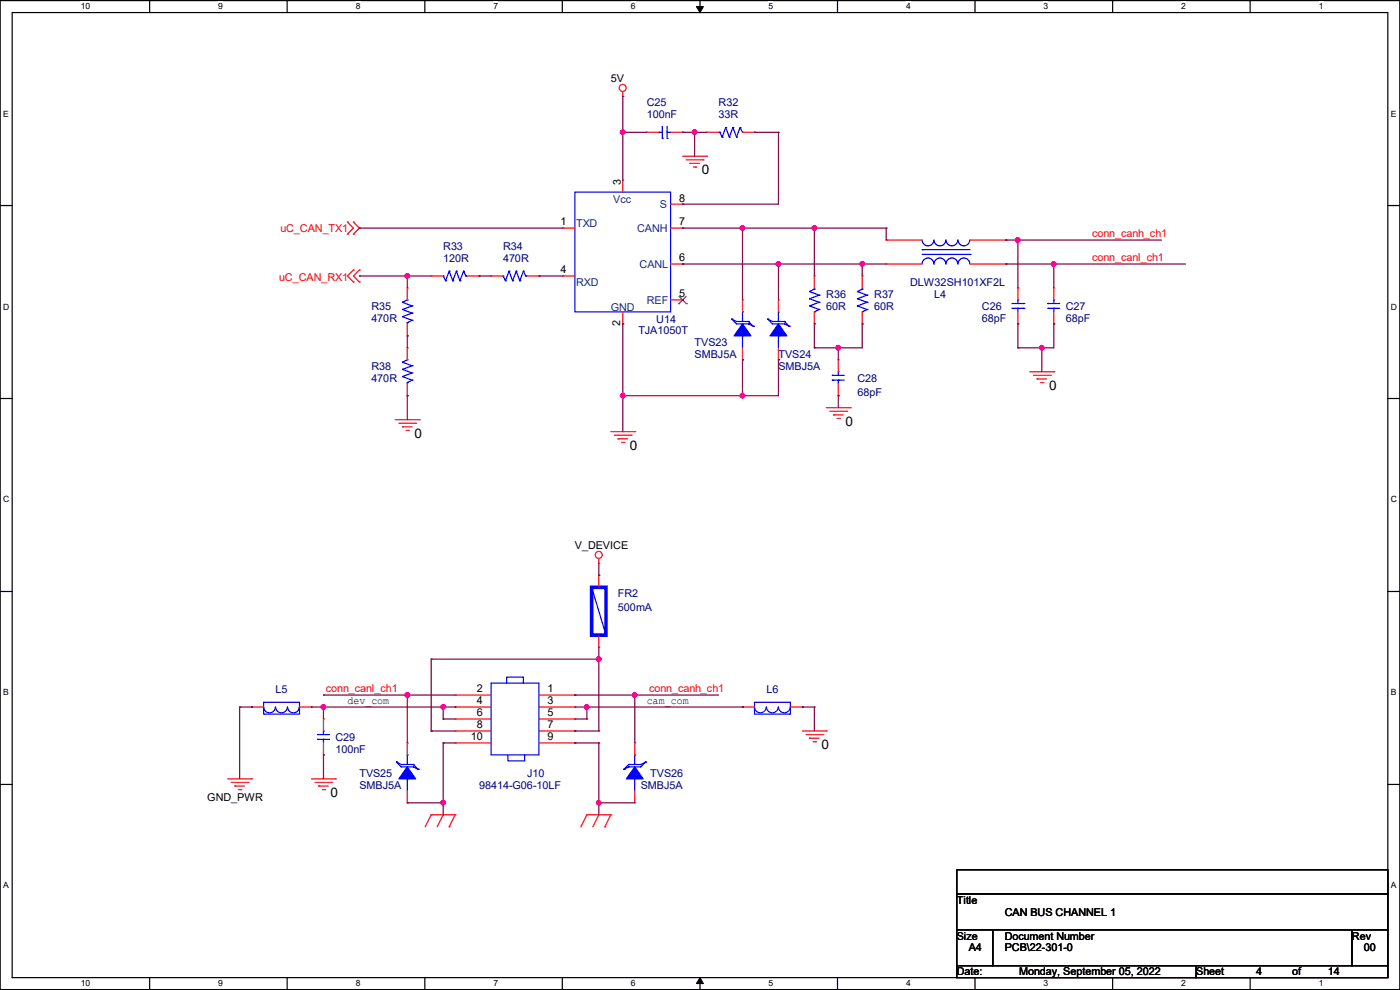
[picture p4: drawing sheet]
<svg xmlns="http://www.w3.org/2000/svg" width="297mm" height="210mm" viewBox="0 0 297 210" stroke-linecap="round" stroke-linejoin="round" font-family="sans-serif">
<path d="M0 .1h297v209.8h-297zM2.6 2.7h291.8v204.7h-291.8z" fill="none" stroke="#000" stroke-width=".25"/>
<g fill="#fff">
<path d="M17.1 .4h2v2h-2z"/>
<path d="M17.1 207.6h2v2h-2z"/>
</g>
<path d="M31.7 .1v2.6M31.7 207.4v2.5" fill="none" stroke="#000" stroke-width=".25"/>
<g fill="#fff">
<path d="M46.3 .4h1v2h-1z"/>
<path d="M46.3 207.6h1v2h-1z"/>
</g>
<path d="M60.9 .1v2.6M60.9 207.4v2.5" fill="none" stroke="#000" stroke-width=".25"/>
<g fill="#fff">
<path d="M75.5 .4h1v2h-1z"/>
<path d="M75.5 207.6h1v2h-1z"/>
</g>
<path d="M90.1 .1v2.6M90.1 207.4v2.5" fill="none" stroke="#000" stroke-width=".25"/>
<g fill="#fff">
<path d="M104.7 .4h1v2h-1z"/>
<path d="M104.7 207.6h1v2h-1z"/>
</g>
<path d="M119.3 .1v2.6M119.3 207.4v2.5" fill="none" stroke="#000" stroke-width=".25"/>
<g fill="#fff">
<path d="M133.9 .4h.9v2h-.9z"/>
<path d="M133.9 207.6h.9v2h-.9z"/>
</g>
<path d="M148.5 .1v2.6M148.5 207.4v2.5" fill="none" stroke="#000" stroke-width=".25"/>
<path d="M147.7 1.4h1.5l-.7 1.3zM148.5 207.4l.7 1.3h-1.5z" fill="#000" stroke="#000" stroke-width=".21"/>
<g fill="#fff">
<path d="M163.1 .4h.9v2h-.9z"/>
<path d="M163.1 207.6h.9v2h-.9z"/>
</g>
<path d="M177.7 .1v2.6M177.7 207.4v2.5" fill="none" stroke="#000" stroke-width=".25"/>
<g fill="#fff">
<path d="M192.2 .4h1v2h-1z"/>
<path d="M192.2 207.6h1v2h-1z"/>
</g>
<path d="M206.8 .1v2.6M206.8 207.4v2.5" fill="none" stroke="#000" stroke-width=".25"/>
<g fill="#fff">
<path d="M221.4 .4h1v2h-1z"/>
<path d="M221.4 207.6h1v2h-1z"/>
</g>
<path d="M236.1 .1v2.6M236.1 207.4v2.5" fill="none" stroke="#000" stroke-width=".25"/>
<g fill="#fff">
<path d="M250.6 .4h1v2h-1z"/>
<path d="M250.6 207.6h1v2h-1z"/>
</g>
<path d="M265.2 .1v2.6M265.2 207.4v2.5" fill="none" stroke="#000" stroke-width=".25"/>
<g fill="#fff">
<path d="M279.8 .4h1v2h-1z"/>
<path d="M279.8 207.6h1v2h-1z"/>
<path d="M.7 23.1h1.2v2h-1.2z"/>
<path d="M295.1 23.1h1.1v2h-1.1z"/>
<path d="M.7 64.1h1.2v1.9h-1.2z"/>
<path d="M295.1 64.1h1.2v1.9h-1.2z"/>
</g>
<path d="M0 43.6h2.6M294.4 43.6h2.6" fill="none" stroke="#000" stroke-width=".25"/>
<g fill="#fff">
<path d="M.7 105h1.2v2h-1.2z"/>
<path d="M295.1 105h1.2v2h-1.2z"/>
</g>
<path d="M0 84.5h2.6M294.4 84.5h2.6" fill="none" stroke="#000" stroke-width=".25"/>
<g fill="#fff">
<path d="M.7 145.9h1.2v2h-1.2z"/>
<path d="M295.1 145.9h1.1v2h-1.1z"/>
</g>
<path d="M0 125.5h2.6M294.4 125.5h2.6" fill="none" stroke="#000" stroke-width=".25"/>
<g fill="#fff">
<path d="M.7 186.9h1.2v1.9h-1.2z"/>
<path d="M295.1 186.9h1.1v1.9h-1.1z"/>
</g>
<path d="M0 166.4h2.6M294.4 166.4h2.6M203 184.5h91.4v5.1h-91.4zM203 189.6h91.4v7.6h-91.4zM203 197.2h7.6v7.7h-7.6zM210.6 197.2h76.2v7.7h-76.2zM286.8 197.2h7.6v7.7h-7.6zM203 204.9h50.8v2.5h-50.8zM253.8 204.9h40.6v2.5h-40.6z" fill="none" stroke="#000" stroke-width=".25"/>
<g fill="none" stroke="#f00" stroke-width=".25">
<path d="M132.1 19.4v1M132.1 20.4h.1M132.1 38.2h.1M132.1 38.2v2.6M137.2 28.1h.1M137.2 28.1h2.5M142.3 28.1h2.5M144.8 28.1h.1M144.8 33.1h5.1M145.6 33.9h3.5M146.3 34.7h.1M146.3 34.7h2.1"/>
<path d="M147.1 35.4h.5M147.6 35.4h.1M149.1 33.9h.1M149.9 33.1h.1M149.9 28.1h.1M149.9 28.1h2.5M157.5 28.1h2.6M160.1 28.1h.1M73.7 49.7h.1M73.7 47.1h.1M73.7 47.1l1.3 1.3-1.3 1.3M75 47.1h.1"/>
<path d="M75 49.7h.1M75 57.3h.1M75 59.8h.1M75 47.1l1.2 1.3-1.2 1.3M75 57.3l-1.3 1.2 1.3 1.3M76.2 57.3h.1M76.2 59.8h.1M76.2 57.3l-1.2 1.2 1.2 1.3M91.5 58.5h.1M91.5 58.5h2.5M99.1 58.5h2.5M101.6 58.5h.1"/>
<path d="M104.2 58.5h.1M104.2 58.5h2.5M111.8 58.5h2.5M114.3 58.5h.1M119.4 48.4h.1M119.4 58.5h.1M119.4 48.4h2.6M119.4 58.5h2.6M142.3 56h2.5M142.3 48.4h2.5M142.3 43.3h2.5M144.8 43.3h.1"/>
<path d="M144.8 48.4h.1M144.8 56h.1M172.8 58.5h.1M172.8 58.5v2.6M182.9 58.5h.1M182.9 58.5v2.6M188 50.9h.1M188 56h.1M188 50.9h7.6M188 56h7.6M205.8 50.9h7.6M205.8 56h7.6"/>
<path d="M213.4 50.9h.1M213.4 56h.1M86.4 61.1h.1M86.4 71.2h.1M86.4 73.8h.1M86.4 61.1v2.5M86.4 68.7v2.5M86.4 73.8v2.5M132.1 68.7h.1M132.1 66.2v2.5M142.3 63.6h2.5M144.8 63.6h.1"/>
<path d="M157.5 63.6h.1M157.5 76.3h.1M157.5 63.6v2.6M157.5 73.8v2.5M165.1 63.6h.1M165.1 76.3h.1M165.1 63.6v2.6M165.1 73.8v2.5M172.8 68.7h.1M172.8 66.2v2.5M177.8 76.3h.1M177.8 76.3v2.6"/>
<path d="M182.9 68.7h.1M182.9 66.2v2.5M215.9 68.7h.1M215.9 61.1h.1M215.9 61.1v2.5M215.9 66.2v2.5M218.5 78.9h5.1M219.2 79.6h3.6M222.8 79.6h.1M223.6 78.9h.1M223.6 68.7h.1M223.6 61.1h.1"/>
<path d="M223.6 61.1v2.5M223.6 66.2v2.5M83.9 89h5M84.6 89.8h3.6M85.4 90.6h.1M85.4 90.6h2M86.1 91.3h.6M86.4 83.9h.1M86.4 81.4v2.5M86.7 91.3h.1M88.2 89.8h.1M88.9 89h.1"/>
<path d="M129.6 91.6h5.1M130.3 92.3h3.6M131.1 93.1h.1M131.1 93.1h2M131.9 93.9h.5M132.4 93.9h.1M133.9 92.3h.1M134.7 91.6h.1M175.3 86.5h5.1M176.1 87.2h3.5M176.8 88h.1M176.8 88h2.1"/>
<path d="M177.6 88.8h.5M177.8 83.9h.1M177.8 81.4v2.5M178.1 88.8h.1M179.6 87.2h.1M180.4 86.5h.1M220 80.4h.1M220 80.4h2M220.8 81.2h.5M221.3 81.2h.1M127 119.5h.1M127 118.5v1"/>
<path d="M127 137.3h.1M127 122h.1M127 122v2.6M127 134.7v2.6M53.4 150h.1M53.4 150h2.5M63.5 150h2.6M66.1 150h.1M68.6 152.5h.1M68.6 152.5v2.6M68.6 157.6v2.5M86.4 157.6h.1"/>
<path d="M86.4 157.6v2.5M96.6 147.4h.1M96.6 150h.1M96.6 152.5h.1M96.6 155.1h.1M96.6 157.6h.1M96.6 155.1h7.6M96.6 150h7.6M96.6 147.4h7.6M96.6 152.5h7.6M96.6 157.6h7.6M114.3 155.1h7.7"/>
<path d="M114.3 150h7.7M114.3 147.4h7.7M114.3 152.5h7.7M114.3 157.6h7.7M122 147.4h.1M122 150h.1M122 152.5h.1M122 155.1h.1M122 157.6h.1M134.7 157.6h.1M134.7 157.6v2.5M157.5 150h.1"/>
<path d="M157.5 150h2.6M167.7 150h2.5M170.2 150h.1M170.2 155.1h5.1M171 155.8h3.5M171.7 156.6h.1M171.7 156.6h2.1M172.5 157.4h.5M173 157.4h.1M174.5 155.8h.1M175.3 155.1h.1M48.3 165.2h5.1"/>
<path d="M49.1 166h3.5M49.8 166.8h.1M49.8 166.8h2.1M50.6 167.5h.5M51.1 167.5h.1M52.6 166h.1M53.4 165.2h.1M66.1 165.2h5.1M66.8 166h3.6M67.6 166.8h.1M67.6 166.8h2M68.4 167.5h.5"/>
<path d="M68.6 160.1h.1M68.9 167.5h.1M70.4 166h.1M71.2 165.2h.1M86.4 170.3h.1M86.4 167.8v2.5M91.5 172.8h.1M91.5 172.8l-1.3 2.6M91.5 172.8h5.1M94 172.8h.1M94 172.8l-1.2 2.6M95.3 175.4h.1"/>
<path d="M96.6 172.8h.1M96.6 172.8l-1.3 2.6M124.5 172.8h.1M124.5 172.8h5.1M124.5 172.8l-1.3 2.6M127 172.8h.1M127 172.8l-1.2 2.6M128.3 175.4h.1M129.6 172.8h.1M129.6 172.8l-1.3 2.6M134.7 170.3h.1M134.7 167.8v2.5"/>
<circle cx="132.1" cy="18.6" r=".74"/>
<circle cx="127" cy="117.7" r=".74"/>
</g>
<g fill="none" stroke="#00f" stroke-width=".25">
<path d="M139.7 28.1h.1M139.7 28.1h.8M140.5 29.3h.1M140.5 26.8v2.5M141.5 29.3h.1M141.5 28.1h.1M141.5 26.8v2.5M141.5 28.1h.8M152.4 28.1h.3M152.7 28.1h.1M152.7 28.1l.5 1M153.2 29.1h.1"/>
<path d="M154 27.1h.1M154 27.1l-.8 2M154 27.1l.7 2M154.7 29.1h.1M155.5 27.1h.1M155.5 27.1l-.8 2M155.5 27.1l.8 2M156.3 29.1h.1M157 27.1h.1M157 27.1l-.7 2M157 27.1l.5 1M157.5 28.1h.1"/>
<path d="M94 58.5h.1M94 58.5l.5 1.1M94.5 59.6h.1M95.3 57.5h.1M95.3 57.5l.8 2.1M95.3 57.5l-.8 2.1M96.1 59.6h.1M96.8 57.5h.1M96.8 57.5l.8 2.1M96.8 57.5l-.7 2.1M97.6 59.6h.1M98.3 57.5h.1"/>
<path d="M98.3 57.5l.5 1M98.3 57.5l-.7 2.1M98.8 58.5h.1M98.8 58.5h.3M106.7 58.5h.1M106.7 58.5l.5 1.1M107.2 59.6h.1M108 57.5h.1M108 57.5l.8 2.1M108 57.5l-.8 2.1M108.8 59.6h.1M109.5 57.5h.1"/>
<path d="M109.5 57.5l.8 2.1M109.5 57.5l-.7 2.1M110.3 59.6h.1M111 57.5h.1M111 57.5l.5 1M111 57.5l-.7 2.1M111.5 58.5h.1M111.5 58.5h.3M122 40.8h20.3v25.4h-20.3zM195.6 53h.1M195.6 50.9a1.25 1.25 0 0 0 1.3 1.3 1.25 1.25 0 0 0 1.2-1.3M195.6 54h10.2"/>
<path d="M195.6 53h10.2M198.1 56a1.25 1.25 0 0 0-1.2-1.3 1.25 1.25 0 0 0-1.3 1.3M198.2 50.9a1.25 1.25 0 0 0 1.2 1.3 1.25 1.25 0 0 0 1.3-1.3M200.7 56a1.25 1.25 0 0 0-1.3-1.3 1.25 1.25 0 0 0-1.2 1.3M200.7 50.9a1.25 1.25 0 0 0 1.3 1.3 1.25 1.25 0 0 0 1.2-1.3M203.2 56a1.25 1.25 0 0 0-1.2-1.3 1.25 1.25 0 0 0-1.3 1.3M203.2 50.9a1.25 1.25 0 0 0 1.3 1.3 1.25 1.25 0 0 0 1.2-1.3M205.7 56a1.25 1.25 0 0 0-1.2-1.3 1.25 1.25 0 0 0-1.3 1.3M205.8 54h.1M85.4 67.2h.1M85.4 65.7h.1M85.4 64.1h.1"/>
<path d="M85.4 79.9h.1M85.4 78.4h.1M85.4 76.8h.1M85.4 67.2l2 .7M85.4 65.7l2 .7M85.4 64.1l2 .8M85.4 79.9l2 .7M85.4 78.4l2 .7M85.4 76.8l2 .8M86.4 63.6h.1M86.4 68.5h.1M86.4 76.3h.1"/>
<path d="M86.4 68.5v.2M86.4 63.6l-1 .5M86.4 76.3l-1 .5M87.4 67.9h.1M87.4 66.4h.1M87.4 64.9h.1M87.4 79.1h.1M87.4 77.6h.1M87.4 67.9l-1 .6M87.4 66.4l-2 .8M87.4 64.9l-2 .8M87.4 79.1l-2 .8"/>
<path d="M87.4 77.6l-2 .8M155.2 67.7h.1M155.2 67.7l1.1 1h2.5M155.2 67.7l1.1 .5h2.5M157.5 66.2h.1M157.5 71.2h.1M157.5 66.2v2M157.5 71.2v2.6M158.8 68.7h.1M158.8 68.2h.1M158.8 68.2l1 1M158.8 68.7l1 .5"/>
<path d="M159.8 69.2h.1M162.9 67.7h.1M162.9 67.7l1 1h2.5M162.9 67.7l1 .5h2.5M165.1 66.2h.1M165.1 71.2h.1M165.1 66.2v2M165.1 71.2v2.6M166.4 68.7h.1M166.4 68.2h.1M166.4 68.2l1 1M166.4 68.7l1 .5"/>
<path d="M167.4 69.2h.1M171.7 61.8h.1M171.7 63.4h.1M171.7 64.9h.1M171.7 61.8l2.1 .8M171.7 63.4l2.1 .7M171.7 64.9l2.1 .8M172.8 66.2h.1M172.8 61.3h.1M172.8 61.3l-1.1 .5M172.8 61.1v.2M173.8 62.6h.1"/>
<path d="M173.8 64.1h.1M173.8 65.7h.1M173.8 62.6l-2.1 .8M173.8 64.1l-2.1 .8M173.8 65.7l-1 .5M176.6 79.6h.1M176.6 79.6h2.5M177.8 78.9h.1M177.8 78.9v.7M181.9 61.8h.1M181.9 63.4h.1M181.9 64.9h.1"/>
<path d="M181.9 61.8l2 .8M181.9 63.4l2 .7M181.9 64.9l2 .8M182.9 66.2h.1M182.9 61.3h.1M182.9 61.3l-1 .5M182.9 61.1v.2M183.9 62.6h.1M183.9 64.1h.1M183.9 65.7h.1M183.9 62.6l-2 .8M183.9 64.1l-2 .8"/>
<path d="M183.9 65.7l-1 .5M214.7 65.4h2.5M214.7 64.4h2.5M215.9 63.6h.1M215.9 65.4h.1M215.9 63.6v.8M215.9 65.4v.8M217.2 65.4h.1M217.2 64.4h.1M222.3 65.4h.1M222.3 64.4h.1M222.3 65.4h2.5"/>
<path d="M222.3 64.4h2.5M223.6 63.6h.1M223.6 65.4h.1M223.6 63.6v.8M223.6 65.4v.8M86.4 81.2h.1M86.4 81.2v.2M87.4 80.6h.1M87.4 80.6l-1 .6M176.6 80.6h.1M176.6 80.6h2.5M177.8 80.6h.1"/>
<path d="M177.8 80.6v.8M125.5 124.6h.1M125.5 124.6l3.1 10.1M55.9 149h7.6v2.5h-7.6zM55.9 150a1.25 1.25 0 0 0 1.3 1.2 1.25 1.25 0 0 0 1.2-1.2M58.5 150a1.25 1.25 0 0 0 1.2 1.2 1.25 1.25 0 0 0 1.3-1.2M61 150a1.25 1.25 0 0 0 1.3 1.2 1.25 1.25 0 0 0 1.2-1.2M67.4 156.8h.1M67.4 155.8h.1M67.4 156.8h2.5M67.4 155.8h2.5M68.6 155.1h.1"/>
<path d="M68.6 156.8h.1M68.6 155.1v.7M68.6 156.8v.8M104.2 144.9h10.1v15.2h-10.1zM107.5 144.9v-1.3h3.5v1.3M160.1 149h7.6v2.5h-7.6zM160.1 150a1.25 1.25 0 0 0 1.2 1.2 1.25 1.25 0 0 0 1.3-1.2M162.6 150a1.25 1.25 0 0 0 1.3 1.2 1.25 1.25 0 0 0 1.2-1.2M165.1 150a1.25 1.25 0 0 0 1.3 1.2 1.25 1.25 0 0 0 1.2-1.2M84.1 161.7h.1M84.1 161.7l1 1h2.6M84.1 161.7l1 .5h2.6"/>
<path d="M86.4 160.1h.1M86.4 165.2h.1M86.4 160.1v2.1M86.4 165.2v2.6M87.7 162.7h.1M87.7 162.2h.1M87.7 162.2l1 1M87.7 162.7l1 .5M88.7 163.2h.1M107.7 160.1v1.3h3.6v-1.3M132.4 163.2h.1M133.4 162.7h.1"/>
<path d="M133.4 162.2h.1M133.4 162.2l-1 1M133.4 162.7l-1 .5M134.7 160.1h.1M134.7 165.2h.1M134.7 160.1v2.1M134.7 165.2v2.6M136.9 161.7h.1M136.9 161.7l-1 1h-2.5M136.9 161.7l-1 .5h-2.5"/>
</g>
<g fill="#00f" stroke="#00f" stroke-width=".25">
<path d="M86.4 162.7l1.8 2.5h-3.6z" fill-rule="evenodd"/>
<path d="M157.5 68.7l1.8 2.5h-3.6z" fill-rule="evenodd"/>
<path d="M134.7 162.7l1.7 2.5h-3.5z" fill-rule="evenodd"/>
<path d="M165.1 68.7l1.8 2.5h-3.5z" fill-rule="evenodd"/>
</g>
<path d="M144 64.4h.1M144.1 62.9l1.5 1.5M145.6 62.9l-1.6 1.5M145.6 64.4h.1" fill="none" stroke="#804000" stroke-width=".21"/>
<path d="M125.5 124.6h3.1v10.1h-3.1z" fill="none" stroke="#00f" stroke-width=".76"/>
<g fill="none" stroke="#800040" stroke-width=".25">
<path d="M132.1 20.4h.1M132.1 28.1h.1M132.1 20.4v17.8M132.1 28.1h5.1M144.8 28.1h.1M144.8 28.1h5.1M147.4 28.1h.1M147.4 28.1v5M160.1 28.1h.1M160.1 28.1h5M165.1 28.1h.1M165.1 28.1v15.2h-20.3"/>
<path d="M76.2 48.4h.1M76.2 58.5h.1M76.2 48.4h43.2M76.2 58.5h15.3M86.4 58.5h.1M86.4 58.5v2.6M101.6 58.5h.1M101.6 58.5h2.6M114.3 58.5h.1M114.3 58.5h5.1M144.8 43.3h.1M144.8 48.4h.1"/>
<path d="M144.8 56h.1M144.8 48.4h43.2M144.8 56h43.2M157.5 48.4h.1M157.5 48.4v15.2M165.1 56h.1M165.1 56v7.6M172.8 48.4h.1M172.8 48.4v10.1M182.9 56h.1M182.9 56v2.5M188 48.4h.1"/>
<path d="M188 48.4v2.5M213.4 50.9h.1M213.4 56h.1M213.4 50.9h33M213.4 56h38.1M215.9 50.9h.1M215.9 50.9v10.2M223.6 56h.1M223.6 56v5.1M86.4 71.2h.1M86.4 71.2v2.6M132.1 68.7h.1"/>
<path d="M132.1 68.7v22.9M157.5 76.3h.1M157.5 76.3v7.6M165.1 76.3h.1M165.1 76.3v7.6h-33M172.8 68.7h.1M172.8 73.8h.1M172.8 68.7v5.1M177.8 73.8h.1M177.8 73.8v2.5M182.9 68.7h.1M182.9 68.7v5.1h-10.1"/>
<path d="M215.9 68.7h.1M215.9 73.8h.1M215.9 68.7v5.1M221 73.8h.1M221 73.8v5.1M223.6 68.7h.1M223.6 68.7v5.1h-7.7M86.4 83.9h.1M86.4 83.9v5.1M132.1 83.9h.1M157.5 83.9h.1M177.8 83.9h.1"/>
<path d="M177.8 83.9v2.6M127 119.5v2.5M91.5 139.8h.1M91.5 139.8v15.3M91.5 139.8h35.5M127 122h.1M127 139.8h.1M127 137.3v17.8M50.8 150h.1M50.8 150h2.6M50.8 150v15.2M53.4 150h.1"/>
<path d="M66.1 150h30.5M68.6 147.4h.1M68.6 150h.1M68.6 147.4h28M68.6 150v2.5M86.4 147.4h.1M86.4 147.4v10.2M91.5 155.1h.1M91.5 155.1h5.1M94 150h.1M94 157.6h.1M94 152.5h.1"/>
<path d="M94 157.6h2.6M94 150v2.5M94 157.6v15.2M94 152.5h2.6M96.6 150h.1M122 147.4h.1M122 155.1h.1M122 157.6h.1M122 147.4h30.4M122 150h35.5M122 155.1h5M122 157.6h5"/>
<path d="M122 152.5h2.5M124.5 150h.1M124.5 152.5h.1M124.5 150v2.5M127 155.1h.1M127 157.6h.1M127 157.6v15.2M134.7 147.4h.1M134.7 147.4v10.2M157.5 150h.1M170.2 150h.1M170.2 150h2.6"/>
<path d="M172.8 150h.1M172.8 150v5.1M68.6 160.1h.1M68.6 160.1v5.1M86.4 170.3h.1M86.4 170.3h7.6M94 170.3h.1M127 170.3h.1M127 170.3h7.7"/>
</g>
<g fill="#f0f" stroke="#f0f" stroke-width=".25">
<circle cx="132.1" cy="28" r=".49"/>
<circle cx="147.3" cy="28" r=".49"/>
<circle cx="157.5" cy="48.4" r=".49"/>
<circle cx="172.7" cy="48.4" r=".49"/>
<circle cx="215.9" cy="50.9" r=".49"/>
<circle cx="165.1" cy="56" r=".49"/>
<circle cx="182.9" cy="56" r=".49"/>
<circle cx="223.5" cy="56" r=".49"/>
<circle cx="86.4" cy="58.5" r=".49"/>
<circle cx="177.8" cy="73.8" r=".49"/>
<circle cx="221" cy="73.8" r=".49"/>
<circle cx="157.5" cy="83.9" r=".49"/>
<circle cx="132.1" cy="83.9" r=".49"/>
<circle cx="127" cy="139.8" r=".49"/>
<circle cx="86.4" cy="147.4" r=".49"/>
<circle cx="134.6" cy="147.4" r=".49"/>
<circle cx="68.6" cy="150" r=".49"/>
<circle cx="94" cy="150" r=".49"/>
<circle cx="94" cy="170.3" r=".49"/>
<circle cx="127" cy="170.3" r=".49"/>
<circle cx="124.5" cy="150" r=".49"/>
</g>
<g font-size="2.8">
<text x="148.9" y="37">0</text>
<text x="222.5" y="82.7">0</text>
<text x="87.9" y="92.8">0</text>
<text x="133.6" y="95.4">0</text>
<text x="179.4" y="90.3">0</text>
<text x="174.3" y="158.9">0</text>
<text x="70.1" y="169">0</text>
</g>
<g font-size="2.3">
<text x="129.6" y="17.4">5V</text>
<text x="131.7" y="39.2" transform="rotate(-90 131.7 39.2)">3</text>
<text x="118.9" y="47.8">1</text>
<text x="144.1" y="42.8">8</text>
<text x="144.1" y="47.8">7</text>
<text x="118.9" y="58">4</text>
<text x="144.1" y="55.5">6</text>
<text x="144.1" y="63.1">5</text>
<text x="131.6" y="69.2" transform="rotate(-90 131.6 69.2)">2</text>
<text x="122" y="116.5">V_DEVICE</text>
<text x="73.7" y="149.3">dev_com</text>
<text x="101.1" y="146.9">2</text>
<text x="101.1" y="149.4">4</text>
<text x="116.1" y="146.9">1</text>
<text x="116.1" y="149.4">3</text>
<text x="137.2" y="149.3">cam_com</text>
<text x="101.1" y="152">6</text>
<text x="101.1" y="154.5">8</text>
<text x="116.1" y="152">5</text>
<text x="116.1" y="154.5">7</text>
<text x="99.9" y="157.1">10</text>
<text x="116.1" y="157.1">9</text>
<text x="44" y="169.8">GND_PWR</text>
<text x="203" y="191.7">Title</text>
<text x="213.2" y="194.2">CAN BUS CHANNEL 1</text>
<text x="203" y="199.3">Size</text>
<text x="205.5" y="201.8">A4</text>
<text x="213.1" y="199.3">Document Number</text>
<text x="213.2" y="201.8">PCB\22-301-0</text>
<text x="286.8" y="199.3">Rev</text>
<text x="289.4" y="201.8">00</text>
<text x="203" y="206.9">Date:</text>
<text x="216.2" y="206.9">Monday, September 05, 2022</text>
<text x="253.8" y="206.9">Sheet</text>
<text x="266.5" y="206.9">4</text>
<text x="274.1" y="206.9">of</text>
<text x="281.7" y="206.9">14</text>
</g>
<g font-size="2.3" fill="#000080">
<text x="137.2" y="22.5">C25</text>
<text x="152.4" y="22.5">R32</text>
<text x="137.2" y="25.1">100nF</text>
<text x="152.4" y="25.1">33R</text>
<text x="94" y="53">R33</text>
<text x="106.7" y="53">R34</text>
<text x="94" y="55.5">120R</text>
<text x="106.7" y="55.5">470R</text>
<text x="78.8" y="65.7">R35</text>
<text x="175.3" y="63.2">R36</text>
<text x="175.3" y="65.7">60R</text>
<text x="185.5" y="63.2">R37</text>
<text x="185.5" y="65.7">60R</text>
<text x="193.1" y="60.6">DLW32SH101XF2L</text>
<text x="198.2" y="63.2">L4</text>
<text x="208.3" y="65.7">C26</text>
<text x="226.1" y="65.7">C27</text>
<text x="78.8" y="68.2">470R</text>
<text x="135.4" y="70.8">TJA1050T</text>
<text x="139.2" y="68.5">U14</text>
<text x="208.3" y="68.2">68pF</text>
<text x="226.1" y="68.2">68pF</text>
<text x="147.4" y="73.3">TVS23</text>
<text x="147.4" y="75.9">SMBJ5A</text>
<text x="165.1" y="75.9">TVS24</text>
<text x="78.8" y="78.4">R38</text>
<text x="78.8" y="80.9">470R</text>
<text x="165.1" y="78.4">SMBJ5A</text>
<text x="181.9" y="80.9">C28</text>
<text x="181.9" y="84">68pF</text>
<text x="131.1" y="126.7">FR2</text>
<text x="131.1" y="129.7">500mA</text>
<text x="58.5" y="147">L5</text>
<text x="162.6" y="147">L6</text>
<text x="71.2" y="157.1">C29</text>
<text x="71.2" y="159.7">100nF</text>
<text x="76.2" y="164.8">TVS25</text>
<text x="76.2" y="167.3">SMBJ5A</text>
<text x="101.6" y="167.3">98414-G06-10LF</text>
<text x="111.8" y="164.8">J10</text>
<text x="135.9" y="167.3">SMBJ5A</text>
<text x="138" y="164.8">TVS26</text>
</g>
<g font-size="2.3" fill="#004080">
<text x="130.1" y="43.1">Vcc</text>
<text x="140" y="44.1">S</text>
<text x="122.2" y="48.2">TXD</text>
<text x="135.2" y="49.2">CANH</text>
<text x="135.7" y="56.8">CANL</text>
<text x="122.2" y="60.6">RXD</text>
<text x="129.6" y="66">GND</text>
<text x="137.2" y="64.4">REF</text>
</g>
<g font-size="2.3" fill="#f00">
<text x="59.5" y="49.2">uC_CAN_TX1</text>
<text x="231.7" y="50.2">conn_canh_ch1</text>
<text x="59.2" y="59.6">uC_CAN_RX1</text>
<text x="231.7" y="55.3">conn_canl_ch1</text>
<text x="69.1" y="146.7">conn_canl_ch1</text>
<text x="137.7" y="146.7">conn_canh_ch1</text>
</g>
<g font-size="1.8">
<text x="17.1" y="2">10</text>
<text x="46.3" y="2">9</text>
<text x="75.5" y="2">8</text>
<text x="104.7" y="2">7</text>
<text x="133.9" y="2">6</text>
<text x="163.1" y="2">5</text>
<text x="192.2" y="2">4</text>
<text x="221.4" y="2">3</text>
<text x="250.6" y="2">2</text>
<text x="279.8" y="2">1</text>
<text x=".7" y="24.7">E</text>
<text x="295.1" y="24.7">E</text>
<text x=".7" y="65.7">D</text>
<text x="295.1" y="65.7">D</text>
<text x=".7" y="106.6">C</text>
<text x="295.1" y="106.6">C</text>
<text x=".7" y="147.5">B</text>
<text x="295.1" y="147.5">B</text>
<text x=".7" y="188.5">A</text>
<text x="295.1" y="188.5">A</text>
<text x="17.1" y="209.3">10</text>
<text x="46.3" y="209.3">9</text>
<text x="75.5" y="209.3">8</text>
<text x="104.7" y="209.3">7</text>
<text x="133.9" y="209.3">6</text>
<text x="163.1" y="209.3">5</text>
<text x="192.2" y="209.3">4</text>
<text x="221.4" y="209.3">3</text>
<text x="250.6" y="209.3">2</text>
<text x="279.8" y="209.3">1</text>
</g>
</svg>
